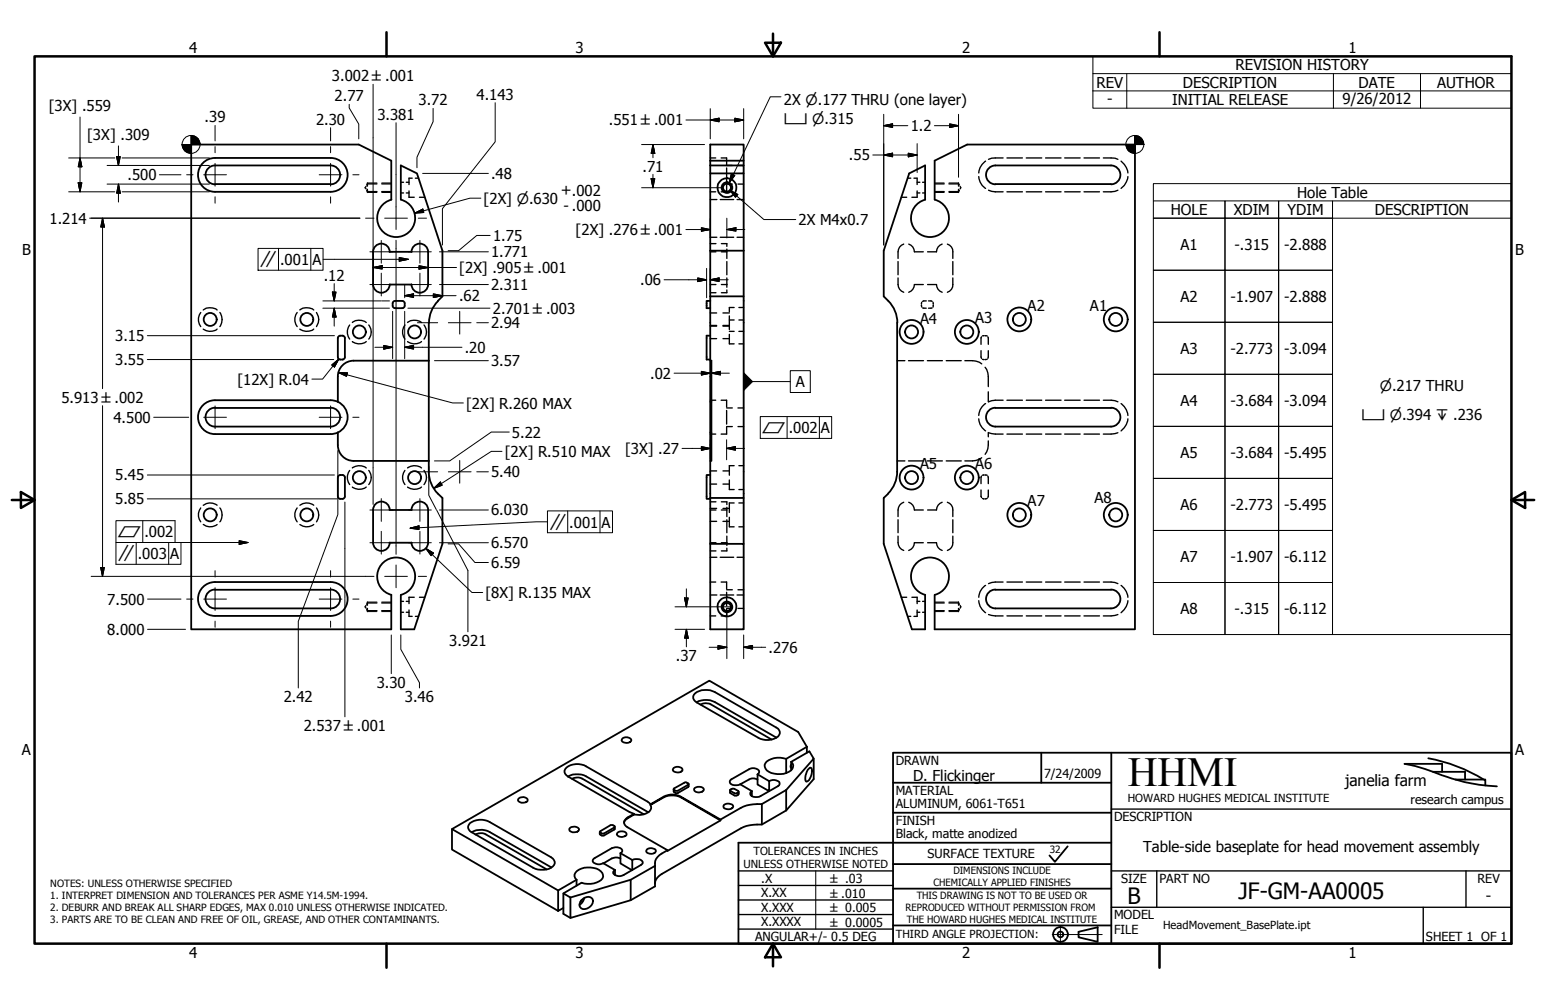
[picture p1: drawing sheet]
<svg xmlns="http://www.w3.org/2000/svg" width="432mm" height="279mm" viewBox="0 0 432 279" stroke-linecap="round" stroke-linejoin="round" font-family="sans-serif">
<!-- layer: Visible (ANSI) -->
<g fill="none" stroke="#000" stroke-width=".51">
<path d="M60.1 51.4h32.2M92.3 44.1h-32.3a4.7 4.7 0 0 0-4.7 4.8 4.7 4.7 0 0 0 4.7 4.7h32.3M92.3 46.2h-32.3a2.64 2.64 0 0 0-2.6 2.7 2.64 2.64 0 0 0 2.6 2.6M92.4 46.2a2.64 2.64 0 0 1 2.6 2.7 2.64 2.64 0 0 1-2.6 2.6M92.4 44.1a4.7 4.7 0 0 1 4.7 4.8 4.7 4.7 0 0 1-4.7 4.7M109.3 55.8v-10.9l-9.1-4.5h-46.8v135.4h55.9v-9.6M109.3 55.8a5.3 5.3 0 0 0-3 8.2 5.3 5.3 0 0 0 8.7 0 5.3 5.3 0 0 0-3-8.2M112 55.8v-9.6l4.5 2.3 7.1 21.5v12.8l-1.3 1.3M198.4 46.2v23.8M198.4 46.2h9.3v2.3h-9.3M198.4 44.9h9.3v-4.5h-9.3v5.8M207.7 44.9v1.3"/>
<path d="M207.7 48.5v34.3M258.4 55.8v-9.6l-4.5 2.3-7.1 21.5v12.8a9.5 9.5 0 0 1 3.8 7.4M258.4 55.8a5.3 5.3 0 0 0-3 8.2 5.3 5.3 0 0 0 8.7 0 5.3 5.3 0 0 0-3-8.2M261 55.8v-10.9l9.1-4.5h46.9v135.4h-56v-9.6M278 46.2h32.3a2.64 2.64 0 0 1 2.6 2.7 2.64 2.64 0 0 1-2.6 2.6M278 51.4h32.3M278 46.2a2.64 2.64 0 0 0-2.6 2.7 2.64 2.64 0 0 0 2.6 2.6M104.2 79.5a2.32 2.32 0 0 0 2.3 2.3 2.32 2.32 0 0 0 2.3-2.3M108.8 79.5h6.2M108.8 70.4h6.2M108.8 70.4a2.32 2.32 0 0 0-2.3-2.3 2.32 2.32 0 0 0-2.3 2.3v9.1M114.9 70.4a2.32 2.32 0 0 1 2.4-2.3 2.32 2.32 0 0 1 2.3 2.3v9.1"/>
<path d="M114.9 79.5a2.32 2.32 0 0 0 2.4 2.3 2.32 2.32 0 0 0 2.3-2.3M198.4 70v30.8M198.4 70h9.3M94.4 94.4v5.4l.2 .5 .4 .2M95 93.8h.9l.4 .7M95 93.8l-.4 .2-.2 .5M96.3 94.4v5.6l-.4 .4-.9 .1M109.7 85.4l.2 .5 .4 .2M110.3 84.1l-.6 .4v.9M110.4 84.1h2.2l.4 .4v.9M113 85.4l-.4 .7h-2.2M119.8 90.2v41.6"/>
<path d="M122.3 84.1a8.6 8.6 0 0 0-2.5 6.1M198.4 82.8h9.3v56.3h-9.3M198.4 84.1h-1v2h1M198.4 93.8h-1v6.7h1M250.6 90.2v41.6a8.6 8.6 0 0 1-2.5 6.1M60 113.9a2.64 2.64 0 0 0-2.6 2.7 2.64 2.64 0 0 0 2.6 2.6h32.3M60.1 114h32.2M92.3 111.8h-32.3a4.7 4.7 0 0 0-4.7 4.8 4.7 4.7 0 0 0 4.7 4.7h32.3M92.4 111.8l2 .5M92.4 113.9a2.64 2.64 0 0 1 2.6 2.7 2.64 2.64 0 0 1-2.6 2.6M94.4 112.3a4.7 4.7 0 0 1 2.7 4.3 4.7 4.7 0 0 1-2.7 4.2M94.4 105.2v7.1"/>
<path d="M98.7 100.8h21.1M98.8 100.8a4.4 4.4 0 0 0-4.4 4.4M198.4 112.3v8.5M198.7 112.3h-.3v-11.5h.3v28h-.3v-8h.3M278 114h32.3M278 113.9a2.64 2.64 0 0 0-2.6 2.7 2.64 2.64 0 0 0 2.6 2.6M310.3 113.9a2.64 2.64 0 0 1 2.6 2.7 2.64 2.64 0 0 1-2.6 2.6h-32.3M94.4 120.8l-2 .5M94.4 138.7l.2 .5 .4 .2M94.4 120.8a8.7 8.7 0 0 0 .6 5.8 4.4 4.4 0 0 0 3.8 2.2M95 132.7l.9 .1 .4 .3v5.6M95 132.7l-.4 .2-.2 .5v5.3"/>
<path d="M96.3 138.7l-.4 .6-.9 .1M98.7 128.8h21.1M119.8 131.8a8.7 8.7 0 0 0 2.5 6.1M122.3 137.9l1.3 1.2v12.9l-7.9 23.8h-3.7v-9.6M198.4 128.8v47h9.3v-23.8h-9.3M198.4 132.7h-1v6.7h1M207.7 139.1v12.9M248.1 137.9l-1.3 1.2v12.9l7.9 23.8h3.7v-9.6M104.2 142.5a2.32 2.32 0 0 1 2.3-2.4 2.32 2.32 0 0 1 2.3 2.4M104.2 142.5v9.1M104.2 151.6a2.32 2.32 0 0 0 2.3 2.3 2.32 2.32 0 0 0 2.3-2.3M108.8 151.6h6.2"/>
<path d="M108.8 142.5h6.2M114.9 142.5a2.32 2.32 0 0 1 2.4-2.4 2.32 2.32 0 0 1 2.3 2.4M114.9 151.6a2.32 2.32 0 0 0 2.4 2.3 2.32 2.32 0 0 0 2.3-2.3M119.6 142.5v9.1M60 164.7a2.64 2.64 0 0 0-2.6 2.7 2.64 2.64 0 0 0 2.6 2.6h32.3M60.1 164.8h32.2M92.3 162.6h-32.3a4.7 4.7 0 0 0-4.7 4.8 4.7 4.7 0 0 0 4.7 4.7h32.3M92.4 164.7a2.64 2.64 0 0 1 2.6 2.7 2.64 2.64 0 0 1-2.6 2.6M92.4 162.6a4.7 4.7 0 0 1 4.7 4.8 4.7 4.7 0 0 1-4.7 4.7M109.3 166.2a5.3 5.3 0 0 1-3-8.2 5.3 5.3 0 0 1 8.7 0 5.3 5.3 0 0 1-3 8.2M258.4 166.2a5.3 5.3 0 0 1-3-8.2 5.3 5.3 0 0 1 8.7 0 5.3 5.3 0 0 1-3 8.2M278 164.8h32.3"/>
<path d="M278 164.7a2.64 2.64 0 0 0-2.6 2.7 2.64 2.64 0 0 0 2.6 2.6M310.3 164.7a2.64 2.64 0 0 1 2.6 2.7 2.64 2.64 0 0 1-2.6 2.6h-32.3M194.1 193.7a5.4 5.4 0 0 1 5.5-.3l17.2 9.9a1.5 1.5 0 0 1 1 1.4 1.5 1.5 0 0 1-1 1.4 5.2 5.2 0 0 1-5 0l-17.2-9.8a1.48 1.48 0 0 1-.5-2.6zM194.6 196.2a5.5 5.5 0 0 1 5 0l17.3 9.9M195.6 196.8l1.5-.3 1 .1 17.4 10M158.6 217a5.5 5.5 0 0 1 5.1-.1l17.4 10M159.8 217.6l1.4-.4 1.4 .4 17.2 9.9M173.9 206.3a1.67 1.67 0 0 1 2.4 .5 1.64 1.64 0 0 1-2.7 .1zM188.2 214.6a1.67 1.67 0 0 1 2.4 .5 1.62 1.62 0 0 1-2.5 .4l-.2-.4zM192.3 219.1l-.1 .8-2.8 1.7h-.5l-.6-.3-.1-.8M206.8 219.1l3.2 1.9M211.6 216.3a.76 .76 0 0 0 .4-.7 .76 .76 0 0 0-.4-.7 2.36 2.36 0 0 0-2.4 0l-4.9 2.8a.75 .75 0 0 0-.5 .7 .75 .75 0 0 0 .5 .7l.9 .3 1.6-.3"/>
<path d="M211.6 216.3v2.9l3.2 1.8v-2.8M211.6 217.8a2.36 2.36 0 0 0-2.4 0l-2.4 1.3M211.6 216.3l3.2 1.9M214.8 218.2a2.2 2.2 0 0 1 2.9 .6l-.1 .6-.3 .2-4.9 2.8-.9 .3a1.41 1.41 0 0 1-2-1.1l.5-.6M219.6 212a5.3 5.3 0 0 0-5.9 1.3 2.04 2.04 0 0 0 1.7 2.7 5.4 5.4 0 0 0 5.9-1.2 1.41 1.41 0 0 0-.3-1.9M221 212.9l5.1-3 1.2 2.1-7.7 8.7M221 213.6l-.2 .6 .2 .4M221 212.9v2.3M225.4 208.7l-2.5-4.2-24.8-14.3-71.9 41.4 29.7 17.2M225.4 208.7l-5.8 3.3v4M225.4 208.7v1.6M226.2 214.5h.2a3.1 3.1 0 0 1-.8 3.7l-.4 .2a3.5 3.5 0 0 1 1-3.9z"/>
<path d="M227.3 212v5.7l-7.7 8.7M126.2 231.6v5.8l29.7 17.1M131.3 230a5.2 5.2 0 0 1 5.5-.3l17.1 9.8a1.55 1.55 0 0 1 1.1 1.5 1.55 1.55 0 0 1-1.1 1.4 5.7 5.7 0 0 1-5 0l-17.1-9.9a1.48 1.48 0 0 1-.5-2.5zM131.7 232.5a5.5 5.5 0 0 1 5.1 0l17.2 9.9M132.8 233.2l1.4-.4 1.1 .1 17.4 10M144.9 223.1l.4-.3a1.56 1.56 0 0 1 2.1 .7 1.62 1.62 0 0 1-2.6 .4l-.1-.3zM159.2 231.3l.4-.2a1.6 1.6 0 0 1 2.1 .7 1.64 1.64 0 0 1-2.7 0zM167.6 232.3l2.9-1.7 .5-.1 .7 .4-.1 .3-2.9 1.7h-.7zM171.7 231v.7l-3.2 1.8-.5-.1-.5-.4v-.6M172.5 232.6l.9-.3a1.09 1.09 0 0 1 1.5 1.1l-.3 .2a1.81 1.81 0 0 1-2.3-.4zM173.3 238.4a.79 .79 0 0 0 .5-1 .79 .79 0 0 0-.9-.5l-1.1-.2-.9 .3-4.8 2.8a.73 .73 0 0 0-.6 .7 .73 .73 0 0 0 .6 .7 2.36 2.36 0 0 0 2.4 0l3.3 1.9M173.3 238.4v2.8l3.2 1.9"/>
<path d="M173.3 239.8l-.9-.2-1.5 .2-2.4 1.4M173.3 238.4l3.3 1.9M180.7 237.3a1.67 1.67 0 0 1 2.5 .5 1.64 1.64 0 0 1-2.7 .1zM181.7 224.7l4.3-2.4a5 5 0 0 1 4.1 .3l11.1 6.4v.2l-11.1-6.4-1.3-.5-1.4-.1-1.4 .3-4.3 2.4zM181.7 224.9a1.79 1.79 0 0 1-1.5 2.5 5.5 5.5 0 0 1-3.1 .2M181.7 224.7l-.9-.7-17.1-9.9a4.8 4.8 0 0 0-5.8 .8 1.43 1.43 0 0 0 .8 2.1l17.1 9.9 1.3 .5M186.4 237.6a5.9 5.9 0 0 0-3.4 2.9l-.1 7.1-6.8 3.9M188.3 220.3l2.8-1.6a.98 .98 0 0 1 1.2 .4l-3.1 1.9-.9-.3zM194.1 220.2l.8-.4a1.37 1.37 0 0 1 1.7 .9 1.64 1.64 0 0 1-2.7 0zM201.2 229.2l-14.8 8.5v-.1l-11.1-6.5a1.45 1.45 0 0 1-1-1.3 1.45 1.45 0 0 1 1-1.4l1.8-1v.2a3.7 3.7 0 0 0-2.8 2.3M202.2 224.9a1.75 1.75 0 0 1 2.6 .5 1.64 1.64 0 0 1-2.7 0zM203.9 220.8l.1 .8 1.4 .7 .8-.2 .1-.9"/>
<path d="M203.9 220.7l.7-.4a2.24 2.24 0 0 1 1.7 .9l-.1 .2-.8 .3-1.4-.7zM210 221v1.4M212.8 224.7v5.7h-2.4a7.9 7.9 0 0 0-3.5 1.1l-22.1 12.7a3.4 3.4 0 0 0-1.9 2.7M212.8 224.7h-2.4a7.9 7.9 0 0 0-3.5 1l-5.7 3.3M219.6 220.7l-6.8 4M219.6 226.4l-6.8 4M219.6 220.7v5.7M155.9 248.8v5.7M157.4 249.6l1.9 1.2M157.4 253.7l-1.5 .8M161 245.8a1.6 1.6 0 0 1-.5-1.6 1.6 1.6 0 0 1 1.2-1.2 5.6 5.6 0 0 1 6.5 .9 1.54 1.54 0 0 1-.9 2.4 6.1 6.1 0 0 1-4.9 .3l-5 3v5.7l1.9 1.2M161 245.8l-5.1 3"/>
<path d="M161 245.8v1.7M162.4 251.5l-.3 .4M162.8 251.1a1.58 1.58 0 0 1 1.6-.5 1.58 1.58 0 0 1 1.2 1.2 2.45 2.45 0 0 1-3.2 2 1.63 1.63 0 0 1 .4-2.7zM163.2 250.9l-.6 1.3-.7 .7M171.8 243.1v1.4M176.1 245.8v5.7l-16.8 5v-5.7M176.1 245.8l-16.8 5M176.6 240.3l.9-.3a1.48 1.48 0 0 1 2 1.2l-.5 .5-4.8 2.8a1.92 1.92 0 0 1-2.9-.9l.5-.5M176.6 240.3v2.8M182.9 241.9l-6.8 3.9"/>
<circle cx="203" cy="52.4" r="1.49"/>
<circle cx="203" cy="52.5" r="2.67"/>
<circle cx="203" cy="52.4" r="1.11"/>
<circle cx="58.7" cy="89.2" r="1.81"/>
<circle cx="85.7" cy="89.2" r="1.81"/>
<circle cx="100.4" cy="92.7" r="1.81"/>
<circle cx="115.8" cy="92.7" r="1.81"/>
<circle cx="254.6" cy="92.7" r="3.3"/>
<circle cx="254.6" cy="92.7" r="1.81"/>
<circle cx="270" cy="92.7" r="3.3"/>
<circle cx="270" cy="92.7" r="1.81"/>
<circle cx="284.7" cy="89.2" r="3.3"/>
<circle cx="284.7" cy="89.2" r="1.81"/>
<circle cx="311.6" cy="89.2" r="3.3"/>
<circle cx="311.6" cy="89.2" r="1.81"/>
<circle cx="100.4" cy="133.4" r="1.81"/>
<circle cx="115.8" cy="133.4" r="1.81"/>
<circle cx="254.6" cy="133.4" r="3.3"/>
<circle cx="254.6" cy="133.4" r="1.81"/>
<circle cx="270" cy="133.4" r="3.3"/>
<circle cx="270" cy="133.4" r="1.81"/>
<circle cx="58.7" cy="143.9" r="1.81"/>
<circle cx="85.7" cy="143.9" r="1.81"/>
<circle cx="284.7" cy="143.9" r="3.3"/>
<circle cx="284.7" cy="143.9" r="1.81"/>
<circle cx="311.6" cy="143.9" r="3.3"/>
<circle cx="311.6" cy="143.9" r="1.81"/>
<circle cx="203" cy="169.6" r="1.49"/>
<circle cx="203" cy="169.5" r="2.67"/>
<circle cx="203" cy="169.6" r="1.11"/>
</g>
<!-- layer: Hidden (ANSI) -->
<g fill="none" stroke="#000" stroke-width=".38">
<path d="M102.2 52.1l-.2 .4 .2 .3M102.4 53.1l.2 .4h2.7M102.6 51.1v.9M102.6 52.9v.9M105.3 51.4h-2.7l-.2 .3M106.6 51.4h2.7M106.6 53.5h2.7M112 50.9h.7M112 53.9h.7M113.5 50.9h.7M113.5 53.9h.7M114.2 53.3v1.8h1.5"/>
<path d="M115.1 49.8h-.9v1.8M116 49.8h.9M117.2 55.1h1.4M198.4 55.8h1.8M198.4 53.6h1.5M198.4 44.1h1.5M201.2 55.8h3.7M201.4 44.1h1.5v1.9M202.9 51.7v1.9h-1.5M202.9 46.9v3.8M202.9 46.2h1.6M202.9 51.4h1.6"/>
<path d="M205.9 55.8h1.8M206.1 46.2h1.6M206.1 51.4h1.6M251.7 55.1h1.5M253.5 49.8h.9M255.3 49.8h.9v1.8M256.2 53.3v1.8h-1.5M256.2 50.9h.7M256.2 53.9h.7M257.7 50.9h.7M257.7 53.9h.7M261 51.4h2.7"/>
<path d="M261 53.5h2.7M265 51.4h2.7l.3 .3M267.7 51.1v.9M267.7 52.9v.9M268 53.1l-.3 .4h-2.7M268.2 52.1l.2 .4-.2 .3M273.4 49.3a4.3 4.3 0 0 0 1.9 3.3M275.3 45a4.4 4.4 0 0 0-1.9 3.3M276.1 53.1l1.9 .5h2.2M280.2 44.1l-3.2 .1-.9 .3M281.2 53.6h4.4M281.2 44.1h4.4"/>
<path d="M286.6 53.6h4.4M286.6 44.1h4.4M292 53.6h4.4M292 44.1h4.4M297.4 53.6h4.3M297.4 44.1h4.3M302.8 53.6h4.3M302.8 44.1h4.3M308.2 44.1l3.2 .1 .8 .3M312.2 53.1l-1.9 .5h-2.1M313.1 45a5.1 5.1 0 0 1 1.9 3.3M315 49.3a4.9 4.9 0 0 1-1.9 3.3"/>
<path d="M198.4 66.3h1.8M198.4 70.4h1.6M198.4 79.5h1.6M198.4 68.1h1.6M201.2 66.3h3.7M201.5 68.1h1.5v.7M201.5 70.4h1.5M201.5 79.5h1.5M203 69.6v2.6M203 73.1v3.7M203 77.7v2.6M205.9 66.3h1.8"/>
<path d="M250.8 77.7a3.2 3.2 0 0 0 1.6 4M250.8 73.1v3.7M252.4 68.2a2.29 2.29 0 0 0-1.6 2.2v1.8M253.8 68.2a2.29 2.29 0 0 1 1.6 2.2h2.5M257.9 79.5h-2.5a2.29 2.29 0 0 1-1.6 2.2M259.1 79.5h2.5a2.29 2.29 0 0 0 1.5 2.2M263.1 68.2a2.29 2.29 0 0 0-1.5 2.2h-2.5M264.6 68.2a2.14 2.14 0 0 1 1.5 2.2v1.8M266.1 77.7v1.8a2.14 2.14 0 0 1-1.5 2.2M266.1 73.1v3.7M56.1 87.3a3.2 3.2 0 0 0 0 3.9M56.8 91.9a3.2 3.2 0 0 0 3.8 0"/>
<path d="M56.8 86.6a3.2 3.2 0 0 1 3.8 0M61.4 87.3a3.4 3.4 0 0 1 0 3.9M83 87.3a3.2 3.2 0 0 0 0 3.9M83.8 91.9a3.2 3.2 0 0 0 3.8 0M83.8 86.6a3.2 3.2 0 0 1 3.8 0M88.4 87.3a3.4 3.4 0 0 1 0 3.9M97.7 90.8a3.2 3.2 0 0 0 0 3.9M98.4 95.4a3.2 3.2 0 0 0 3.9 0M98.4 90.1a3.2 3.2 0 0 1 3.9 0M103 90.8a3.1 3.1 0 0 1 0 3.9M113.1 90.8a3.2 3.2 0 0 0 0 3.9M113.9 95.4a3.2 3.2 0 0 0 3.8 0"/>
<path d="M113.9 90.1a3.2 3.2 0 0 1 3.8 0M118.4 90.8a3.1 3.1 0 0 1 0 3.9M198.4 87.4h1.8M198.4 91.1h1.8M198.4 90.9h1.8M198.4 94.6h1.8M198.4 81.8h1.6M201.9 87.4h1.8M201.9 91.1h1.8M201.9 90.9h1.8M201.9 94.6h1.8M203 81v.8h-1.5"/>
<path d="M203.7 88.3v3.8M203.7 93.4v2.7h1.3M203.7 92.6h1.3M203.7 89.4h1.3M205 85.9h-1.3v1.2M206.4 85.9h1.3M206.4 92.6h1.3M206.4 89.4h1.3M206.4 96.1h1.3M257.4 85.2v.6M257.4 84.5v.5M257.7 86l1 .1"/>
<path d="M258.7 84.1l-1 .1M259.3 84.1l1 .1M260.3 86l-1 .1M260.6 84.5l.1 .5M260.7 85.2l-.1 .6M274 98l.1 2.1M274.1 94.1l-.1 2.1M274.9 93.8l-.5 .1M275.1 93.8l.6 .1M275.9 94.1l.1 2.1M276 98l-.1 2.1M198.4 111.8h1.5"/>
<path d="M201.4 111.8h1.5v1.9M202.9 114.7v3.8M202.9 119.4v1.9h-1.5M202.9 114h1.6M202.9 119.2h1.6M206.1 114h1.6M206.1 119.2h1.6M250.6 100.8h2.1M253.7 100.8h4.2M259 100.8h4.2M264.3 100.8h4.2M269.5 100.8a6 6 0 0 1 4.7 .9"/>
<path d="M273.4 117a4.2 4.2 0 0 0 1.9 3.4M274.4 100.4l.5 .1M275.1 102.6a6.8 6.8 0 0 1 .9 5.4M275.3 112.8a4.1 4.1 0 0 0-1.9 3.3M275.7 100.4l-.6 .1M276 109.5v2.8M280.2 111.8h-2.2l-1.9 .5M281.2 111.8h4.4M286.6 111.8h4.4M292 111.8h4.4M297.4 111.8h4.3M302.8 111.8h4.3"/>
<path d="M308.2 111.8h2.1l1.9 .5M313.1 112.8a4.5 4.5 0 0 1 1.9 3.3M315 117a4.8 4.8 0 0 1-1.9 3.4M97.7 131.4a3.2 3.2 0 0 0 0 4M98.4 136.1a3.2 3.2 0 0 0 3.9 0M98.4 130.7a3.2 3.2 0 0 1 3.9 0M103 131.4a3.1 3.1 0 0 1 0 4M113.1 131.4a3.2 3.2 0 0 0 0 4M113.9 136.1a3.2 3.2 0 0 0 3.8 0M113.9 130.7a3.2 3.2 0 0 1 3.8 0M118.4 131.4a3.1 3.1 0 0 1 0 4M198.4 121.3h1.5"/>
<path d="M198.4 131.6h1.8M198.4 135.3h1.8M201.9 131.6h1.8M201.9 135.3h1.8M203.7 134.1v2.7h1.3M205 130.1h-1.3v2.7M206.4 130.1h1.3M206.4 136.8h1.3M250.6 128.8h2.1M253.7 128.8h4.2M259 128.8h4.2M264.3 128.8h4.2"/>
<path d="M274 136.9l.1 2.1M274.1 133l-.1 2.1M274.2 127.9a6 6 0 0 1-4.7 .9M274.4 139.3l.5 .1M274.9 132.7l-.5 .1M275.1 132.7l.6 .1M275.7 139.3l-.6 .1M275.9 133l.1 2.1M276 123.2a5.1 5.1 0 0 1-.9 3.7M276 120.8v1.2M276 136.9l-.1 2.1M276.1 120.9l1.9 .4h2.2"/>
<path d="M281.2 121.3h4.4M286.6 121.3h4.4M292 121.3h4.4M297.4 121.3h4.3M302.8 121.3h4.3M312.2 120.9l-1.9 .4h-2.1M56.1 141.9a3.1 3.1 0 0 0 0 3.9M56.8 146.6a3.2 3.2 0 0 0 3.8 0M56.8 141.2a3.2 3.2 0 0 1 3.8 0M61.4 141.9a3.3 3.3 0 0 1 0 3.9M83 141.9a3.1 3.1 0 0 0 0 3.9M83.8 146.6a3.2 3.2 0 0 0 3.8 0"/>
<path d="M83.8 141.2a3.2 3.2 0 0 1 3.8 0M88.4 141.9a3.3 3.3 0 0 1 0 3.9M198.4 155.7h1.8M198.4 142h1.8M198.4 145.7h1.8M198.4 142.5h1.6M198.4 151.6h1.6M198.4 140.2h1.6M198.4 153.9h1.6M201.2 155.7h3.7M201.5 140.2h1.5v.8M201.5 142.5h1.5"/>
<path d="M201.5 151.6h1.5M201.9 142h1.8M201.9 145.7h1.8M203 141.7v2.6M203 145.2v3.6M203 149.8v2.6M203 153.2v.7h-1.5M203.7 144.5v2.7h1.3M205 140.5h-1.3v2.7M205.9 155.7h1.8M206.4 140.5h1.3M206.4 147.2h1.3"/>
<path d="M250.8 149.8a3.2 3.2 0 0 0 1.6 4M250.8 145.2v3.6M252.4 140.3a2.29 2.29 0 0 0-1.6 2.2v1.8M253.8 140.3a2.29 2.29 0 0 1 1.6 2.2h2.5M257.9 151.6h-2.5a2.29 2.29 0 0 1-1.6 2.2M259.1 151.6h2.5a2.29 2.29 0 0 0 1.5 2.2M263.1 140.3a2.29 2.29 0 0 0-1.5 2.2h-2.5M264.6 140.3a2.14 2.14 0 0 1 1.5 2.2v1.8M266.1 149.8v1.8a2.14 2.14 0 0 1-1.5 2.2M266.1 145.2v3.6M102.2 169.2l-.2 .3 .2 .4M102.4 170.2l.2 .4h2.7"/>
<path d="M102.6 168.2v.9M102.6 170v.9M105.3 168.5h-2.7l-.2 .3M106.6 168.5h2.7M106.6 170.6h2.7M112 168h.7M112 171.1h.7M113.5 168h.7M113.5 171.1h.7M114.2 170.4v1.8h.9M115.7 166.9h-1.5v1.8M116 172.2h.9"/>
<path d="M117.2 166.9h1.4M198.4 172.1h1.5M198.4 162.6h1.5M198.4 166.2h1.8M201.2 166.2h3.7M201.4 162.6h1.5v1.9M202.9 170.2v1.9h-1.5M202.9 165.5v3.8M202.9 164.8h1.6M202.9 170h1.6M205.9 166.2h1.8M206.1 164.8h1.6"/>
<path d="M206.1 170h1.6M251.7 166.9h1.5M253.5 172.2h.9M254.7 166.9h1.5v1.8M256.2 170.4v1.8h-.9M256.2 168h.7M256.2 171.1h.7M257.7 168h.7M257.7 171.1h.7M261 168.5h2.7M261 170.6h2.7M265 168.5h2.7l.3 .3"/>
<path d="M267.7 168.2v.9M267.7 170v.9M268 170.2l-.3 .4h-2.7M268.2 169.2l.2 .3-.2 .4M273.4 167.8a4.2 4.2 0 0 0 1.9 3.4M275.3 163.6a4.1 4.1 0 0 0-1.9 3.3M276.1 171.7l1.9 .4h2.2M280.2 162.6h-2.2l-1.9 .5M281.2 172.1h4.4M281.2 162.6h4.4M286.6 172.1h4.4M286.6 162.6h4.4"/>
<path d="M292 172.1h4.4M292 162.6h4.4M297.4 172.1h4.3M297.4 162.6h4.3M302.8 172.1h4.3M302.8 162.6h4.3M308.2 162.6h2.1l1.9 .5M312.2 171.7l-1.9 .4h-2.1M313.1 163.6a4.5 4.5 0 0 1 1.9 3.3M315 167.8a4.8 4.8 0 0 1-1.9 3.4"/>
</g>
<!-- layer: Hidden Narrow (ANSI) -->
<g fill="none" stroke="#000" stroke-width=".28">
<path d="M102.6 51.1h2.7M102.6 53.8h2.7M106.6 51.1h2.7M106.6 53.8h2.7M202.2 51.4a1.34 1.34 0 0 0-.2 1.9 1.34 1.34 0 0 0 2 0 1.34 1.34 0 0 0-.2-1.9M261 51.1h2.7M261 53.8h2.7M265 51.1h2.7M265 53.8h2.7M102.6 168.2h2.7M102.6 170.9h2.7M106.6 168.2h2.7"/>
<path d="M106.6 170.9h2.7M202.2 168.5a1.34 1.34 0 0 0-.2 1.9 1.34 1.34 0 0 0 2 0 1.34 1.34 0 0 0-.2-1.9M261 168.2h2.7M261 170.9h2.7M265 168.2h2.7M265 170.9h2.7"/>
</g>
<!-- layer: Border (ANSI) -->
<g fill="none" stroke="#000" stroke-width=".7">
<path d="M9.7 15.7h412.4v248h-412.4zM107.9 9v6.7M213.7 11.9h4.4l-2.2 3.8zM215.9 9.4v6.3M323.8 9v6.7M3.3 139.7h6.4M5.8 137.5l3.9 2.2-3.9 2.2zM422.1 139.7l3.9-2.2v4.4zM422.1 139.7h6.4M107.9 263.7v6.7M215.9 263.7l2.2 3.8h-4.4zM215.9 263.7v6.3"/>
<path d="M323.8 263.7v6.7"/>
</g>
<!-- layer: Title (ANSI) -->
<g fill="none" stroke="#000" stroke-width=".51">
<path d="M249.4 218.7h61M290.8 210.3v8.4M310.4 210.3v53.4M398.9 211.9a44.8 44.8 0 0 1 15.5 5.9M400.2 215.6h9v2.2M402.8 215.6v-2.2h-10.5a63.1 63.1 0 0 1 11.8 3.6l4.9 1.5a49.3 49.3 0 0 0 9.1 1.2M406.5 217.8h8.3v1.7M249.4 227.1h61M298.2 236.5l-3.6 4.3-1.5-1.8M310.4 235.5h-104.2v28.2h215.9v-53.4h-172.7v53.4M249.4 241.4h61M249.4 258.6h61"/>
<path d="M249.4 248.3h61M301.2 260.3l5.4-1.2v4l-5.4-1.2z"/>
<circle cx="296.2" cy="261.1" r="2.06"/>
<circle cx="296.2" cy="261.1" r=".79"/>
</g>
<!-- layer: Sketch Geometry (ANSI) -->
<path d="M227.8 243.3v16.3" fill="none" stroke="#000" stroke-width=".28"/>
<!-- layer: Centerline (ANSI) -->
<path d="M296.2 258.8v4.6M293.9 261.1h13.9" fill="none" stroke="#000" stroke-width=".28"/>
<!-- layer: Title (ANSI) -->
<path d="M310.4 226.1h111.7M206.2 259.6h43.2M206.2 255.5h43.2M206.2 251.5h43.2M206.2 247.4h43.2M206.2 243.3h43.2M310.4 243.3h111.7M310.4 253.5h111.7M323.1 243.3v10.2M397.5 253.5v10.2M409.4 243.3v10.2" fill="none" stroke="#000" stroke-width=".38"/>
<!-- layer: Symbol (ANSI) -->
<g fill="none" stroke="#000" stroke-width=".28">
<path d="M218.1 27.1h-3l-11.4 24M305.2 20.6v-4.9h116.9v4.9M305.2 25.4h116.9M314.7 20.6v9.6M372.4 20.6v9.6M396.7 20.6v9.6M422.1 20.6h-116.9v4.8M422.1 20.6v9.6h-116.9v-4.8M203.8 53.1l2.3 1.3-.7 .7zM203.8 53.1l9.6 8.2h8.8M204.3 48.6l.9 .4-1.5 2.1zM322.1 56.1h20v4.9h-20h20v14.5h-20h20v14.5h-20h20v14.6h-20h20v14.5h-20h20v14.6h-20h20v14.5h-20h20v14.6h-20h20v14.5v-14.5h15v14.5v-14.5h15.1v14.5"/>
<path d="M322.1 51.3h100v126h-100zM342.1 56.1h15v4.9h-15zM357.1 56.1h15.1v4.9h-15.1zM422.1 56.1h-49.9v4.9h49.9M72.1 69.4h18.1v6.1h-18.1zM77.8 69.4v6.1M86.8 69.4v6.1M90.2 72.5h16.2M106.6 72.5h7.4M111.5 71.9l2.5 .6-2.5 .5zM342.1 61h15v14.5h-15zM342.1 75.5h15v14.5h-15z"/>
<path d="M357.1 61h15.1v14.5h-15.1zM357.1 75.5h15.1v14.5h-15.1zM342.1 90h15v14.6h-15zM357.1 90h15.1v14.6h-15.1zM210.2 106.6h10.5M212.3 116.4h20v6.1h-20zM219.8 116.4v6.1M220.7 103.6h5.6v6.1h-5.6zM228.9 116.4v6.1M342.1 104.6h15v14.5h-15zM342.1 119.1h15v14.6h-15zM357.1 104.6h15.1v14.5h-15.1z"/>
<path d="M357.1 119.1h15.1v14.6h-15.1zM342.1 133.7h15v14.5h-15zM357.1 133.7h15.1v14.5h-15.1zM32.4 151.6h18.1v6.1h-18.1v-12.2h16.5v6.1M38 151.6v6.1M39.9 145.5v6.1M47.1 151.6v6.1M50.5 151.6h18.8M66.8 151.1l2.5 .5-2.5 .5zM114.6 147.6l2.4-.7v1.1zM152.9 145.8h-3.2l-35.1 1.8M152.9 142.7h18.2v6.1h-18.2z"/>
<path d="M158.6 142.7v6.1M167.6 142.7v6.1M342.1 148.2h15v14.6h-15zM357.1 148.2h15.1v14.6h-15.1z"/>
</g>
<!-- layer: Center Mark (ANSI) -->
<g fill="none" stroke="#000" stroke-width=".28">
<path d="M52.1 48.8h1.8M56.9 48.8h6.3M60.1 41v1.7M60.1 45.7v6.3M60.1 55v1.8M92.3 45.7v3.1h-3.1M92.3 41v1.7M92.3 55v1.8M95.5 48.8h-3.2v3.2M98.6 48.8h1.7M110.6 57.8v6.3M102.1 61h2.4"/>
<path d="M103.3 70.4h6.4M103.3 79.5h6.4M106.5 67.2v6.3M106.5 76.3v6.4M107.4 61h6.4M110.6 67.1v2.4M114.1 79.5h6.4M114.1 70.4h6.4M116.8 61h2.3M117.3 76.3v6.4M117.3 67.2v6.3M116.6 90.2h5.6"/>
<path d="M125.2 90.2h6.4M128.4 87v6.3M56.9 116.6h6.3M60.1 113.4v6.4M92.3 113.4v3.2h-3.1M95.5 116.6h-3.2v3.2M98.6 116.6h1.7M106.5 139.3v6.4M116.6 131.8h5.6M117.3 139.3v6.4M125.2 131.8h6.4M128.4 128.7v6.3"/>
<path d="M60.1 159.4v1.8M92.3 159.4v1.8M103.3 142.5h6.4M103.3 151.6h6.4M106.5 148.5v6.3M110.6 152.5v2.4M110.6 157.9v6.3M114.1 151.6h6.4M114.1 142.5h6.4M117.3 148.5v6.3M52.1 167.4h1.8M56.9 167.4h6.3"/>
<path d="M60.1 164.2v6.4M60.1 173.5v1.8M92.3 164.2v3.2h-3.1M92.3 173.5v1.8M95.5 167.4h-3.2v3.2M98.6 167.4h1.7M102.1 161h2.4M107.4 161h6.4M116.8 161h2.3"/>
</g>
<!-- layer: Dimension (ANSI) -->
<g fill="none" stroke="#000" stroke-width=".28">
<path d="M22.4 32.7v20.9M60.1 35.1v4.3M92.3 35.7v3.7M97.5 29.1v1.1l2.7 4.5v4.1M104.2 23.6v37.2M110.6 34.3v23.5M121 30.3v3.7l-4.5 9.9v3M138.3 28.7v10.9l-14.7 18.7v10.2M191.6 33.5h16.1M198.4 33.5l2.5-.5v1zM198.4 30.4v8.4M205.2 33l2.5 .5-2.5 .5z"/>
<path d="M207.7 30.4v8.4M246.8 35.1l2.5-.5v1zM246.8 31.9v36.6M246.8 35.1h6.8M261 35.1h6.7M265.2 34.6l2.5 .5-2.5 .5zM267.7 31.9v17.6M19.2 53.6h12.9M19.2 44.1h12.9M21.8 51.1h1.1l-.5 2.5zM22.4 44.1l.5 2.5h-1.1zM29.9 46.2h28.6"/>
<path d="M29.9 51.4h28.6M32.6 43.8h1l-.5 2.4zM33.1 51.4l.5 2.6h-1zM33.1 40.8v5.4M33.1 51.4v5.1M34.1 53.6h24.4M34.1 44.1h24.4M44.5 48.8h6M115.8 59.6l2.3-1.2 .3 1zM118 48.5h18.4M134.3 55.4h-3l-15.5 4.2M179.2 40.4h17.6"/>
<path d="M179.2 52.5h22.2M181.9 49.9h1l-.5 2.6zM182.4 40.4l.5 2.5h-1zM182.4 40.4v3.7M182.4 48.7v3.8M243.8 43.3h12.4M246.8 43.3l2.5-.5v1zM253.7 42.8l2.5 .5-2.5 .5zM256.2 40.1v8.1M25 61h75.5h-75M28.6 61l.5 2.4h-1zM28.6 61v47.6"/>
<path d="M93.3 79.2v4.9M104.2 74.7l2.5-.5v1zM104.2 61v9.3M104.2 70.5v8.9M104.2 79.6v61.3M104.2 74.7h23.3M110.6 69.5v.8M110.6 70.5v8.9M110.6 79.6v62.8M113 79.6v3.6M117 74.2l2.6 .5-2.6 .5zM122.7 70.4h13.7"/>
<path d="M122.7 79.5h13.7M136.9 65.8h-3.7l-5.1 4.2h-2.9M185.5 78.2h11.9M191.6 64.1h6.8M194.9 77.7l2.5 .5-2.5 .5zM195.9 63.6l2.5 .5-2.5 .5zM197.4 75v8.2M198.4 78.2l2.5-.5v1zM198.4 61v5.5M198.4 75v6.2M198.4 78.2h5M203 64.1l2.5-.5v1z"/>
<path d="M203 61v5.5M203 64.1h5M41.1 93.8h52.3M90.2 86.1h18.6M90.2 84.1h16.2M92.8 81.6h1.1l-.6 2.5zM93.3 86.1l.6 2.5h-1.1zM93.3 86.1v5M104.7 97h5M106.6 84.1h2.2M107.2 96.5l2.5 .5-2.5 .5zM109.7 87v13.2"/>
<path d="M113 82.6l2.5-.5v1zM113 97l2.5-.5v1zM113 82.6h14.4M113 87v13.2M113 97h16M113.9 86.1h22.9M121 82.1l2.6 .5-2.6 .5zM133.2 90.2h3.2M28.6 113.3v47.7M41.1 100.5h52.1M42.9 116.6h9.8M92.6 102l2-1.7-1.2 2.3z"/>
<path d="M94.5 104.1l2.5 .1-.2 1zM94.5 104.1l31.9 8.5h3M94.6 100.3l-4.5 5.6h-3M121.3 100.8h15.1M188.3 104.3h10.1M195.9 103.8l2.5 .5-2.5 .5zM198.7 104.3l2.5-.5v1zM198.7 104.3h5M41.1 132.7h52.3M41.1 139.4h53M94.4 125.9v17.9l-11.1 29.8v18.6M119.8 131.9v6.5l2.1 4"/>
<path d="M119.8 130.4v1.3M121.2 136.5l1.8-1.8 .5 .9zM133.2 131.8h3.2M140.2 126.1h-3l-16 10.4M142.2 120.7h-5l-11.6 8.1h-4.3M190.5 125.3h7.9M195.9 124.8l2.5 .5-2.5 .5zM198.4 122.9v5.6M202.9 125.3l2.5-.5v1zM202.9 125.3h5.1M202.9 122.9v5.6M28.1 158.6h1l-.5 2.4z"/>
<path d="M96.3 140.3v27M110.6 142.6v8.9M110.6 151.7v.8M118.9 153.2l2.2 1.4-.7 .7zM118.9 153.2l12.9 12.3h3M122 142.6l8.7 16.8v17.1M122.7 142.5h13.7M122.7 151.6h13.7M125.2 152h2.9l4.6 5.2h3.7M25.5 161h34.4M41.2 167.4h9.3M41.2 175.8h10.6"/>
<path d="M60.1 161h32.2M92.5 161h9.6M96.3 167.4v32.9M109.3 177.4v10.8M112 177.4v4l5.2 9.4v1.4M188.5 169.5h15.6M188.5 175.8h8.3M191.2 167.1h1l-.5 2.4zM191.7 175.8l.5 2.5h-1zM191.7 164.5v5M191.7 175.8v4.9M203 171.1v12.9"/>
<path d="M207.7 177.4v6.6M198.1 180.8h4.9M200.5 180.3l2.5 .5-2.5 .6zM207.7 180.8l2.5-.5v1.1zM207.7 180.8h6.2"/>
<circle cx="53.4" cy="40.4" r="2.51"/>
<circle cx="317" cy="40.4" r="2.51"/>
</g>
<g fill="#000" stroke="#000" stroke-width=".28">
<path d="M198.4 33.5l2.5-.5zM198.4 33.5l2.5-.5v1zM205.2 34l2.5-.5zM205.2 33l2.5 .5-2.5 .5zM246.8 35.1l2.5-.5zM246.8 35.1l2.5-.5v1zM265.2 35.6l2.5-.5zM265.2 34.6l2.5 .5-2.5 .5zM21.8 51.1l.6 2.5zM21.8 51.1h1.1l-.5 2.5zM22.4 44.1l.5 2.5zM22.4 44.1l.5 2.5h-1.1z"/>
<path d="M32.6 43.8l.5 2.4zM32.6 43.8h1l-.5 2.4zM33.1 51.4l.5 2.6zM33.1 51.4l.5 2.6h-1zM50.9 40.4l.7 1.8-.5-.9zM50.9 40.4l1.6 2.3-.9-.5zM50.9 40.4l2.5 2.5-.9-.2zM53.4 40.4h2.5zM53.4 37.8l2.5 2.6h-2.5zM53.4 37.8v5.1zM50.9 40.4h2.5v2.5zM50.9 40.4h2.5z"/>
<path d="M55.2 38.6l.5 .8 .2 1zM54.4 38l.8 .6 .7 1.8zM53.4 37.8l1 .2 1.5 2.4zM115.8 59.6l2.3-1.2zM115.8 59.6l2.3-1.2 .3 1zM181.9 49.9l.5 2.6zM181.9 49.9h1l-.5 2.6zM182.4 40.4l.5 2.5zM182.4 40.4l.5 2.5h-1zM246.8 43.3l2.5-.5zM246.8 43.3l2.5-.5v1zM253.7 43.8l2.5-.5z"/>
<path d="M253.7 42.8l2.5 .5-2.5 .5zM314.5 40.4l.7 1.8-.5-.9zM314.5 40.4l1.5 2.3-.8-.5zM314.5 40.4l2.5 2.5-1-.2zM317 40.4h2.5zM317 37.8l2.5 2.6h-2.5zM317 37.8v5.1zM314.5 40.4h2.5v2.5zM314.5 40.4h2.5zM318.8 38.6l.5 .8 .2 1zM317.9 38l.9 .6 .7 1.8zM317 37.8l.9 .2 1.6 2.4z"/>
<path d="M28.6 61l.5 2.4zM28.6 61l.5 2.4h-1zM104.2 74.7l2.5-.5zM104.2 74.7l2.5-.5v1zM117 75.2l2.6-.5zM117 74.2l2.6 .5-2.6 .5zM194.9 78.7l2.5-.5zM194.9 77.7l2.5 .5-2.5 .5zM195.9 64.6l2.5-.5zM195.9 63.6l2.5 .5-2.5 .5zM198.4 78.2l2.5-.5zM198.4 78.2l2.5-.5v1z"/>
<path d="M203 64.1l2.5-.5zM203 64.1l2.5-.5v1zM92.8 81.6l.5 2.5zM92.8 81.6h1.1l-.6 2.5zM93.3 86.1l.6 2.5zM93.3 86.1l.6 2.5h-1.1zM107.2 97.5l2.5-.5zM107.2 96.5l2.5 .5-2.5 .5zM113 82.6l2.5-.5zM113 82.6l2.5-.5v1zM113 97l2.5-.5zM113 97l2.5-.5v1z"/>
<path d="M121 83.1l2.6-.5zM121 82.1l2.6 .5-2.6 .5zM94.6 100.3l-1.2 2.3zM92.6 102l2-1.7-1.2 2.3zM94.5 104.1l2.5 .1zM94.5 104.1l2.5 .1-.2 1zM195.9 104.8l2.5-.5zM195.9 103.8l2.5 .5-2.5 .5zM198.7 104.3l2.5-.5zM198.7 104.3l2.5-.5v1zM121.2 136.5l1.8-1.8zM121.2 136.5l1.8-1.8 .5 .9z"/>
<path d="M195.9 125.8l2.5-.5zM195.9 124.8l2.5 .5-2.5 .5zM202.9 125.3l2.5-.5zM202.9 125.3l2.5-.5v1zM28.1 158.6l.5 2.4zM28.1 158.6h1l-.5 2.4zM118.9 153.2l2.2 1.4zM118.9 153.2l2.2 1.4-.7 .7zM191.2 167.1l.5 2.4zM191.2 167.1h1l-.5 2.4zM191.7 175.8l.5 2.5zM191.7 175.8l.5 2.5h-1z"/>
<path d="M200.5 181.4l2.5-.6zM200.5 180.3l2.5 .5-2.5 .6zM207.7 180.8l2.5-.5zM207.7 180.8l2.5-.5v1.1z"/>
</g>
<!-- layer: Symbol (ANSI) -->
<path d="M204.3 48.6l-.6 2.5zM204.3 48.6l.9 .4-1.5 2.1zM203.8 53.1l2.3 1.3zM203.8 53.1l2.3 1.3-.7 .7zM111.5 73l2.5-.5zM111.5 71.9l2.5 .6-2.5 .5zM207.7 104.1v5zM207.7 104.1l2.5 2.5-2.5 2.5zM66.8 152.1l2.5-.5zM66.8 151.1l2.5 .5-2.5 .5zM114.6 147.6l2.4-.7zM114.6 147.6l2.4-.7v1.1z" fill="#000" stroke="#000" stroke-width=".28"/>
<text font-size="11.6" x="315" y="219.7">HHMI</text>
<g font-size="6.3">
<text x="345.9" y="251.1">JF-GM-AA0005</text>
<text x="314.9" y="252.6">B</text>
</g>
<text font-size="4.4" x="375.7" y="219.5">janelia farm</text>
<g font-size="4.2">
<text x="52.8" y="14.7">4</text>
<text x="160.8" y="14.7">3</text>
<text x="268.7" y="14.7">2</text>
<text x="376.7" y="14.7">1</text>
<text x="92.7" y="22.7">3.002 ±.001</text>
<text x="345.1" y="19.7">REVISION HISTORY</text>
<text x="93.5" y="28.3">2.77</text>
<text x="116.9" y="29.4">3.72</text>
<text x="133.1" y="27.8">4.143</text>
<text x="218.9" y="29.2">2X ⌀.177 THRU (one layer)</text>
<text x="306.3" y="24.5">REV</text>
<text x="309.2" y="29.1">-</text>
<text x="327.3" y="29.3">INITIAL RELEASE</text>
<text x="330.4" y="24.5">DESCRIPTION</text>
<text x="375" y="29.1">9/26/2012</text>
<text x="379.5" y="24.5">DATE</text>
<text x="401.4" y="24.5">AUTHOR</text>
<text x="13.7" y="31.1">[3X] .559</text>
<text x="57.1" y="34.2">.39</text>
<text x="88.3" y="34.8">2.30</text>
<text x="105.4" y="33.4">3.381</text>
<text x="170.1" y="35.1">.551 ±.001</text>
<text x="24.4" y="39.2">[3X] .309</text>
<text x="254.4" y="36.6">1.2</text>
<text x="179.5" y="47.9">.71</text>
<text x="237.1" y="44.8">.55</text>
<text x="35.6" y="50.4">.500</text>
<text x="137.2" y="50">.48</text>
<text x="135.1" y="57">[2X] ⌀.630</text>
<text x="156.7" y="54.6">+.002</text>
<text x="157.4" y="58.9">- .000</text>
<text x="362.3" y="55.3">Hole Table</text>
<text x="13.8" y="62.5">1.214</text>
<text x="160.8" y="65.7">[2X] .276 ±.001</text>
<text x="223" y="62.9">2X M4x0.7</text>
<text x="327" y="60.1">HOLE</text>
<text x="344.6" y="60.1">XDIM</text>
<text x="359.6" y="60.1">YDIM</text>
<text x="384" y="60.1">DESCRIPTION</text>
<text x="6.2" y="71.4">B</text>
<text x="137.2" y="71.9">1.771</text>
<text x="137.7" y="67.3">1.75</text>
<text x="329.8" y="69.8">A1</text>
<text x="344.8" y="69.8">-.315</text>
<text x="358.6" y="69.8">-2.888</text>
<text x="423.2" y="71.4">B</text>
<text x="78.2" y="74">.001</text>
<text x="87.2" y="74">A</text>
<text x="128.3" y="76.3">[2X] .905 ±.001</text>
<text x="90.4" y="78.4">.12</text>
<text x="137.2" y="81">2.311</text>
<text x="178.8" y="79.7">.06</text>
<text x="128.2" y="84.1">.62</text>
<text x="137.7" y="87.6">2.701 ±.003</text>
<text x="287" y="86.9">A2</text>
<text x="304.4" y="87">A1</text>
<text x="329.8" y="84.3">A2</text>
<text x="343.7" y="84.3">-1.907</text>
<text x="358.6" y="84.3">-2.888</text>
<text x="32.2" y="95.3">3.15</text>
<text x="137.2" y="91.7">2.94</text>
<text x="257" y="90.4">A4</text>
<text x="272.4" y="90.4">A3</text>
<text x="32.2" y="102">3.55</text>
<text x="129.8" y="98.6">.20</text>
<text x="329.8" y="98.9">A3</text>
<text x="343.7" y="98.9">-2.773</text>
<text x="358.6" y="98.9">-3.094</text>
<text x="66.4" y="107.5">[12X] R.04</text>
<text x="137.2" y="102.3">3.57</text>
<text x="181.6" y="105.8">.02</text>
<text x="17.1" y="112.5">5.913 ±.002</text>
<text x="222.2" y="108.1">A</text>
<text x="329.8" y="113.4">A4</text>
<text x="343.7" y="113.4">-3.684</text>
<text x="358.6" y="113.4">-3.094</text>
<text x="31.7" y="118.1">4.500</text>
<text x="130.2" y="114.2">[2X] R.260 MAX</text>
<text x="143" y="122.2">5.22</text>
<text x="220.3" y="121">.002</text>
<text x="229.3" y="121">A</text>
<text x="141" y="127.7">[2X] R.510 MAX</text>
<text x="174.6" y="126.9">[3X] .27</text>
<text x="257" y="131">A5</text>
<text x="272.4" y="131">A6</text>
<text x="329.8" y="127.9">A5</text>
<text x="343.7" y="128">-3.684</text>
<text x="358.6" y="128">-5.495</text>
<text x="32.2" y="134.2">5.45</text>
<text x="137.2" y="133.3">5.40</text>
<text x="32.2" y="140.9">5.85</text>
<text x="287" y="141.5">A7</text>
<text x="305.7" y="140.7">A8</text>
<text x="329.8" y="142.5">A6</text>
<text x="343.7" y="142.5">-2.773</text>
<text x="358.6" y="142.5">-5.495</text>
<text x="137.2" y="144">6.030</text>
<text x="159" y="147.4">.001</text>
<text x="168" y="147.4">A</text>
<text x="40.3" y="150.1">.002</text>
<text x="137.2" y="153.2">6.570</text>
<text x="38.5" y="156.2">.003</text>
<text x="47.6" y="156.2">A</text>
<text x="137.2" y="158.7">6.59</text>
<text x="329.8" y="157">A7</text>
<text x="343.7" y="157">-1.907</text>
<text x="358.6" y="157">-6.112</text>
<text x="135.6" y="167.1">[8X] R.135 MAX</text>
<text x="30" y="168.9">7.500</text>
<text x="329.8" y="171.6">A8</text>
<text x="344.8" y="171.6">-.315</text>
<text x="358.6" y="171.6">-6.112</text>
<text x="30" y="177.4">8.000</text>
<text x="125.5" y="180.4">3.921</text>
<text x="188.8" y="184.7">.37</text>
<text x="214.6" y="182.4">.276</text>
<text x="79.2" y="196.1">2.42</text>
<text x="105.2" y="192.1">3.30</text>
<text x="113.1" y="196.1">3.46</text>
<text x="84.8" y="204.2">2.537 ±.001</text>
<text x="6.1" y="211.1">A</text>
<text x="423.2" y="211.1">A</text>
<text x="255" y="218.3">D. Flickinger</text>
<text x="319.3" y="238.1">Table-side baseplate for head movement assembly</text>
<text x="415" y="251.7">-</text>
<text x="52.8" y="267.7">4</text>
<text x="160.8" y="267.8">3</text>
<text x="268.7" y="267.8">2</text>
<text x="376.7" y="267.7">1</text>
</g>
<g font-size="4">
<text x="218.9" y="34.5">⌴ ⌀.315</text>
<text x="72.5" y="74.7">∥</text>
<text x="385.4" y="109.2">⌀.217 THRU</text>
<text x="380.2" y="117.5">⌴ ⌀.394 ↧ .236</text>
<text x="212.8" y="120.9">⏥</text>
<text x="32.8" y="150">⏥</text>
<text x="153.4" y="148">∥</text>
<text x="32.8" y="156.8">∥</text>
</g>
<g font-size="3.5">
<text x="250.2" y="213.6">DRAWN</text>
<text x="250.2" y="222">MATERIAL</text>
<text x="291.6" y="217.4">7/24/2009</text>
<text x="250.2" y="225.7">ALUMINUM, 6061-T651</text>
<text x="394" y="224.5">research campus</text>
<text x="250.2" y="230.4">FINISH</text>
<text x="311.1" y="229.4">DESCRIPTION</text>
<text x="250.2" y="234.1">Black, matte anodized</text>
<text x="259.1" y="239.7">SURFACE TEXTURE</text>
<text x="212.6" y="246.6">.X</text>
<text x="212.6" y="250.7">X.XX</text>
<text x="313.2" y="246.7">SIZE</text>
<text x="323.8" y="246.7">PART NO</text>
<text x="412.7" y="246.6">REV</text>
<text x="212.6" y="254.8">X.XXX</text>
<text x="311.1" y="256.9">MODEL</text>
<text x="210.9" y="263">ANGULAR+/- 0.5 DEG</text>
<text x="212.6" y="258.8">X.XXXX</text>
<text x="311.1" y="261">FILE</text>
<text x="398.3" y="262.8">SHEET 1 OF 1</text>
</g>
<g font-size="3.3">
<text x="231.9" y="246.7">± .03</text>
<text x="231.9" y="250.8">±.010</text>
<text x="231.9" y="254.8">± 0.005</text>
<text x="231.9" y="258.9">± 0.0005</text>
</g>
<g font-size="3.1">
<text x="315" y="224.1">HOWARD HUGHES MEDICAL INSTITUTE</text>
<text x="210.4" y="238.8">TOLERANCES IN INCHES</text>
<text x="207.6" y="242.6">UNLESS OTHERWISE NOTED</text>
<text x="250.2" y="262.2">THIRD ANGLE PROJECTION:</text>
<text x="324.9" y="259.5">HeadMovement_BasePlate.ipt</text>
</g>
<g font-size="2.8">
<text x="293.2" y="238.4">32</text>
<text x="266.3" y="244.3">DIMENSIONS INCLUDE</text>
<text x="14" y="247.8">NOTES: UNLESS OTHERWISE SPECIFIED</text>
<text x="14" y="251.2">1. INTERPRET DIMENSION AND TOLERANCES PER ASME Y14.5M-1994.</text>
<text x="256" y="251.1">THIS DRAWING IS NOT TO BE USED OR</text>
<text x="260.7" y="247.6">CHEMICALLY APPLIED FINISHES</text>
<text x="14" y="254.5">2. DEBURR AND BREAK ALL SHARP EDGES, MAX 0.010 UNLESS OTHERWISE INDICATED.</text>
<text x="14" y="257.9">3. PARTS ARE TO BE CLEAN AND FREE OF OIL, GREASE, AND OTHER CONTAMINANTS.</text>
<text x="252.9" y="254.4">REPRODUCED WITHOUT PERMISSION FROM</text>
<text x="253.3" y="257.8">THE HOWARD HUGHES MEDICAL INSTITUTE</text>
</g>
</svg>
